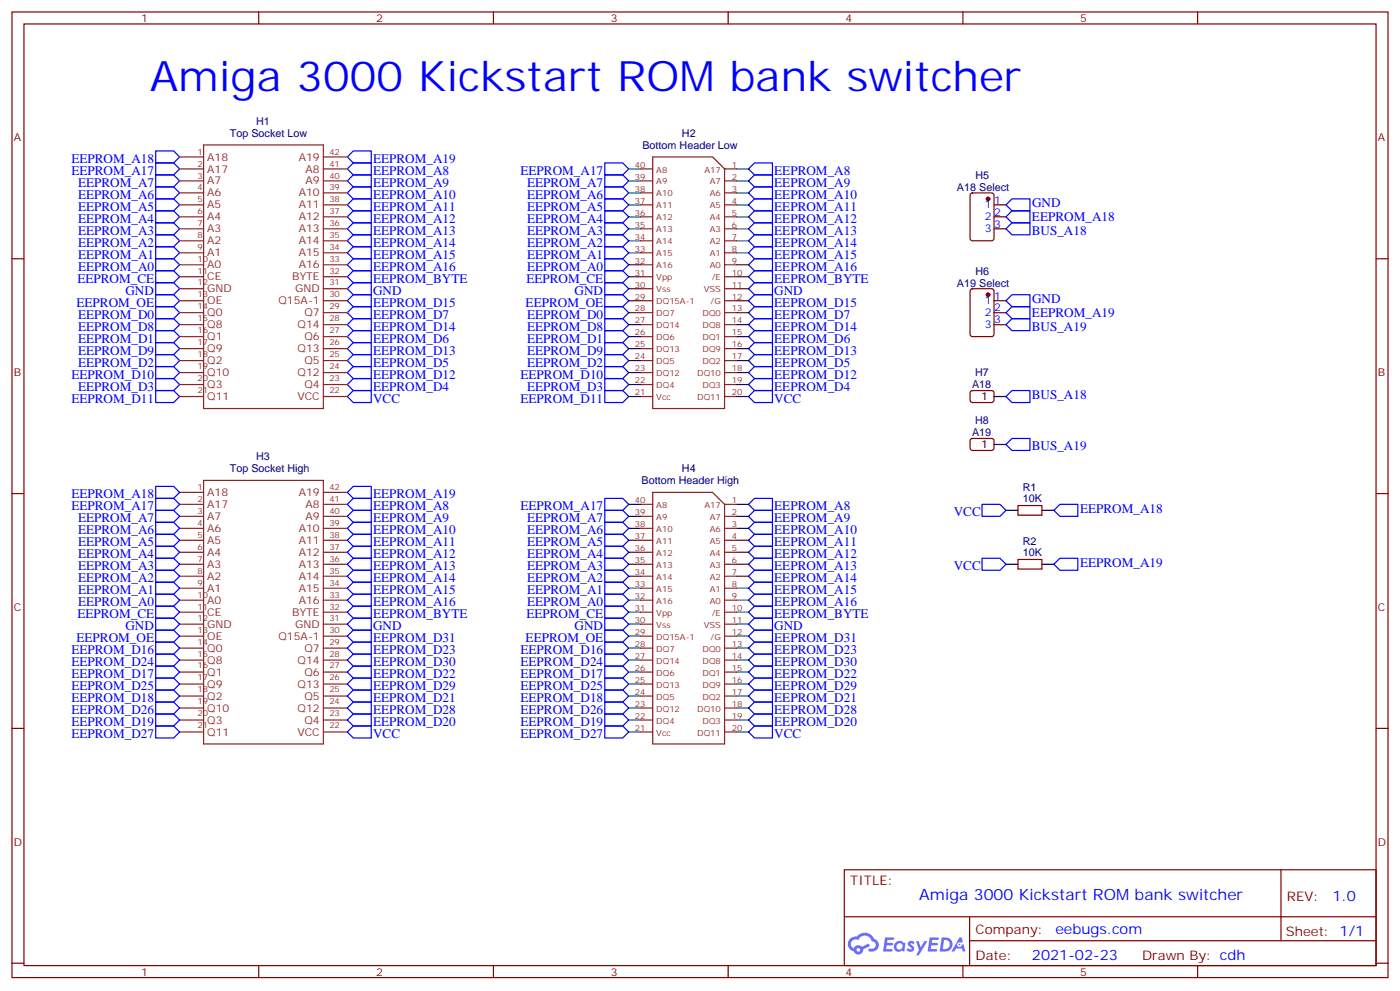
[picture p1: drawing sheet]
<svg xmlns="http://www.w3.org/2000/svg" width="412mm" height="292mm" viewBox="0 0 412 292" stroke-linecap="round" stroke-linejoin="round" font-family="sans-serif">
<g fill="none" stroke="#870000" stroke-width=".35">
<path d="M3.5 3.5h405.4v284.4h-405.4zM7.1 7.1h398.2v277.2h-398.2zM76.2 3.5v3.6M145.3 3.5v3.6M214.5 3.5v3.6M283.6 3.5v3.6M352.8 3.5v3.6M3.5 76.2h3.6M405.3 76.2h3.6M3.5 145.3h3.6M405.3 145.3h3.6M3.5 214.5h3.6"/>
<path d="M405.3 214.5h3.6M248.7 256.1h156.6v28.2h-156.6zM377.3 256.1v20.9M248.7 270h156.5M285.6 277h119.6M285.6 270v14.1M3.5 283.6h3.6M76.2 284.3v3.6M145.3 284.3v3.6M214.5 284.3v3.6M283.6 284.3v3.6M352.8 284.3v3.6"/>
<path d="M405.3 283.6h3.6"/>
</g>
<g fill="#5487ff">
<path d="M267.7 277.3a1.22 1.22 0 0 1 1.7 .3l-.4 .5a.47 .47 0 0 0-.3-.4 .47 .47 0 0 0-.5 .2l.1 .3a1.14 1.14 0 0 1 .8 1.7 1.14 1.14 0 0 1-1.9 0l-.2-.2 .5-.5 .7 .4a.29 .29 0 0 0 .3-.3 .29 .29 0 0 0-.2-.3 1.04 1.04 0 0 1-.6-1.7z"/>
<path d="M260.7 276h2.4l.3 .2-.2 .5-1.8 .1-.1 .8h1.5l.3 .4-.3 .4h-1.6l-.2 1.1h1.7l.2 .3-.2 .3-2.6 .1z"/>
<path d="M273.8 276h2.4l.3 .2-.1 .5-1.8 .1-.2 .8h1.6l.3 .4-.4 .4h-1.6l-.1 1.1h1.7l.2 .3-.2 .3-2.6 .1z"/>
<path d="M282.6 276.1h.7l.3 1.2-.6 .3a.69 .69 0 0 0-1 .3 .69 .69 0 0 0 .4 1 .69 .69 0 0 0 .9-.7l.5-.2 .6 2.2h-.8l-.2-.9h-1.8l-.5 .9h-.8z"/>
<path d="M269.8 277.1h.8l.6 1.8 1.1-1.8h.9l-2.6 4.2h-.8l.9-1.5z"/>
<path d="M277.4 276.1l-.6 4.1h1.3a2.11 2.11 0 0 0 2.5-2.1 2.11 2.11 0 0 0-2.5-2zM278.1 276.8a1.39 1.39 0 0 1 1.7 1.4 1.39 1.39 0 0 1-1.8 1.3h-.3z"/>
<path d="M263.7 277.7a1.54 1.54 0 0 0-.1 2.1 1.54 1.54 0 0 0 2.2 .2l.6 .2 .3-2.3-.2-.2-.4-.1a1.49 1.49 0 0 0-2.4 .1zM264 278.7a.94 .94 0 0 1 1.8 0 .94 .94 0 0 1-1.8 0z"/>
<path d="M250.4 276.4a2.18 2.18 0 0 0 1.1 3.7 1.44 1.44 0 0 0 1.6 1 1.44 1.44 0 0 0 1.2-1.5l2-1-.5-.8-1.9 1a1.47 1.47 0 0 0-2.4 .4 1.39 1.39 0 0 1-.7-1.9 1.39 1.39 0 0 1 2-.5 2.12 2.12 0 0 1 2.2-1.3 2.12 2.12 0 0 1 1.9 1.7 1.14 1.14 0 0 1 1.1 1.4 1.14 1.14 0 0 1-1.7 .8 .43 .43 0 0 0-.5 .3 .43 .43 0 0 0 .4 .5 1.98 1.98 0 0 0 2.5-1.2 1.98 1.98 0 0 0-1.2-2.5 3.1 3.1 0 0 0-5.3-.7l-.9 .1zM252.3 279.7a.55 .55 0 0 1 1.1 0 .55 .55 0 0 1-1.1 0z"/>
<circle cx="282.6" cy="278.1" r=".26"/>
</g>
<g fill="none" stroke="#00f" stroke-width=".35">
<path d="M45.9 44.4h5.3l1.7 1.8-1.7 1.8h-5.3zM45.9 48h5.3l1.7 1.7-1.7 1.8h-5.3zM45.9 51.5h5.3l1.7 1.8-1.7 1.7h-5.3zM45.9 55h5.3l1.7 1.8-1.7 1.8h-5.3zM45.9 58.6h5.3l1.7 1.7-1.7 1.8h-5.3zM104.1 44.4h5.3v3.6h-5.3l-1.8-1.8zM104.1 48h5.3v3.5h-5.3l-1.8-1.8zM104.1 51.5h5.3v3.5h-5.3l-1.8-1.7zM104.1 55h5.3v3.6h-5.3l-1.8-1.8zM104.1 58.6h5.3v3.5h-5.3l-1.8-1.8zM178.2 48h5.2l1.8 1.7-1.8 1.8h-5.2zM178.2 51.5h5.2l1.8 1.8-1.8 1.7h-5.2z"/>
<path d="M178.2 55h5.2l1.8 1.8-1.8 1.8h-5.2zM178.2 58.6h5.2l1.8 1.7-1.8 1.8h-5.2zM222.2 48h5.3v3.5h-5.3l-1.7-1.8zM222.2 51.5h5.3v3.5h-5.3l-1.7-1.7zM222.2 55h5.3v3.6h-5.3l-1.7-1.8zM222.2 58.6h5.3v3.5h-5.3l-1.7-1.8zM45.9 62.1h5.3l1.7 1.8-1.7 1.7h-5.3zM45.9 65.6h5.3l1.7 1.8-1.7 1.7h-5.3zM45.9 69.1h5.3l1.7 1.8-1.7 1.8h-5.3zM45.9 72.7h5.3l1.7 1.7-1.7 1.8h-5.3zM45.9 76.2h5.3l1.7 1.8-1.7 1.7h-5.3zM45.9 79.7h5.3l1.7 1.8-1.7 1.8h-5.3z"/>
<path d="M104.1 62.1h5.3v3.5h-5.3l-1.8-1.7zM104.1 65.6h5.3v3.5h-5.3l-1.8-1.7zM104.1 69.1h5.3v3.6h-5.3l-1.8-1.8zM104.1 72.7h5.3v3.5h-5.3l-1.8-1.8zM104.1 76.2h5.3v3.5h-5.3l-1.8-1.7zM104.1 79.7h5.3v3.6h-5.3l-1.8-1.8zM178.2 62.1h5.2l1.8 1.8-1.8 1.7h-5.2zM178.2 65.6h5.2l1.8 1.8-1.8 1.7h-5.2zM178.2 69.1h5.2l1.8 1.8-1.8 1.8h-5.2zM178.2 72.7h5.2l1.8 1.7-1.8 1.8h-5.2zM178.2 76.2h5.2l1.8 1.8-1.8 1.7h-5.2zM178.2 79.7h5.2l1.8 1.8-1.8 1.8h-5.2z"/>
<path d="M222.2 62.1h5.3v3.5h-5.3l-1.7-1.7zM222.2 65.6h5.3v3.5h-5.3l-1.7-1.7zM222.2 69.1h5.3v3.6h-5.3l-1.7-1.8zM222.2 72.7h5.3v3.5h-5.3l-1.7-1.8zM222.2 76.2h5.3v3.5h-5.3l-1.7-1.7zM222.2 79.7h5.3v3.6h-5.3l-1.7-1.8zM296.3 60.3l1.8-1.7h5.3v3.5h-5.3zM298.1 65.6h5.3v3.5h-5.3l-1.8-1.7zM298.1 62.1h5.3v3.5h-5.3l-1.8-1.7zM45.9 83.3h5.3l1.7 1.7-1.7 1.8h-5.3zM45.9 86.8h5.3l1.7 1.7-1.7 1.8h-5.3zM45.9 90.3h5.3l1.7 1.8-1.7 1.7h-5.3z"/>
<path d="M45.9 93.8h5.3l1.7 1.8-1.7 1.8h-5.3zM45.9 97.4h5.3l1.7 1.7-1.7 1.8h-5.3zM104.1 83.3h5.3v3.5h-5.3l-1.8-1.8zM104.1 97.4h5.3v3.5h-5.3l-1.8-1.8zM104.1 93.8h5.3v3.6h-5.3l-1.8-1.8zM104.1 90.3h5.3v3.5h-5.3l-1.8-1.7zM104.1 86.8h5.3v3.5h-5.3l-1.8-1.8zM178.2 83.3h5.2l1.8 1.7-1.8 1.8h-5.2zM178.2 86.8h5.2l1.8 1.7-1.8 1.8h-5.2zM178.2 90.3h5.2l1.8 1.8-1.8 1.7h-5.2zM178.2 93.8h5.2l1.8 1.8-1.8 1.8h-5.2zM178.2 97.4h5.2l1.8 1.7-1.8 1.8h-5.2z"/>
<path d="M222.2 83.3h5.3v3.5h-5.3l-1.7-1.8zM222.2 86.8h5.3v3.5h-5.3l-1.7-1.8zM222.2 90.3h5.3v3.5h-5.3l-1.7-1.7zM222.2 93.8h5.3v3.6h-5.3l-1.7-1.8zM222.2 97.4h5.3v3.5h-5.3l-1.7-1.8zM296.3 92.1l1.8-1.8h5.3v3.5h-5.3zM296.3 88.5l1.8-1.7h5.3v3.5h-5.3zM298.1 93.8h5.3v3.6h-5.3l-1.8-1.8zM45.9 100.9h5.3l1.7 1.8-1.7 1.7h-5.3zM45.9 104.4h5.3l1.7 1.8-1.7 1.7h-5.3zM45.9 107.9h5.3l1.7 1.8-1.7 1.8h-5.3zM45.9 111.5h5.3l1.7 1.7-1.7 1.8h-5.3z"/>
<path d="M45.9 115h5.3l1.7 1.8-1.7 1.7h-5.3zM104.1 115h5.3v3.5h-5.3l-1.8-1.7zM104.1 111.5h5.3v3.5h-5.3l-1.8-1.8zM104.1 107.9h5.3v3.6h-5.3l-1.8-1.8zM104.1 104.4h5.3v3.5h-5.3l-1.8-1.7zM104.1 100.9h5.3v3.5h-5.3l-1.8-1.7zM178.2 100.9h5.2l1.8 1.8-1.8 1.7h-5.2zM178.2 104.4h5.2l1.8 1.8-1.8 1.7h-5.2zM178.2 107.9h5.2l1.8 1.8-1.8 1.8h-5.2zM178.2 111.5h5.2l1.8 1.7-1.8 1.8h-5.2zM178.2 115h5.2l1.8 1.8-1.8 1.7h-5.2zM222.2 100.9h5.3v3.5h-5.3l-1.7-1.7z"/>
<path d="M222.2 104.4h5.3v3.5h-5.3l-1.7-1.7zM222.2 107.9h5.3v3.6h-5.3l-1.7-1.8zM222.2 111.5h5.3v3.5h-5.3l-1.7-1.8zM222.2 115h5.3v3.5h-5.3l-1.7-1.7zM298.1 115h5.3v3.5h-5.3l-1.8-1.7zM298.1 129.1h5.3v3.5h-5.3l-1.8-1.7zM45.9 157.3h5.3l1.7 1.8-1.7 1.8h-5.3zM45.9 153.8h5.3l1.7 1.8-1.7 1.7h-5.3zM45.9 150.3h5.3l1.7 1.7-1.7 1.8h-5.3zM45.9 146.8h5.3l1.7 1.7-1.7 1.8h-5.3zM45.9 143.2h5.3l1.7 1.8-1.7 1.8h-5.3zM104.1 157.3h5.3v3.6h-5.3l-1.8-1.8z"/>
<path d="M104.1 153.8h5.3v3.5h-5.3l-1.8-1.7zM104.1 150.3h5.3v3.5h-5.3l-1.8-1.8zM104.1 146.8h5.3v3.5h-5.3l-1.8-1.8zM104.1 143.2h5.3v3.6h-5.3l-1.8-1.8zM178.2 157.3h5.2l1.8 1.8-1.8 1.8h-5.2zM178.2 153.8h5.2l1.8 1.8-1.8 1.7h-5.2zM178.2 150.3h5.2l1.8 1.7-1.8 1.8h-5.2zM178.2 146.8h5.2l1.8 1.7-1.8 1.8h-5.2zM222.2 157.3h5.3v3.6h-5.3l-1.7-1.8zM222.2 153.8h5.3v3.5h-5.3l-1.7-1.7zM222.2 150.3h5.3v3.5h-5.3l-1.7-1.8zM222.2 146.8h5.3v3.5h-5.3l-1.7-1.8z"/>
<path d="M289.3 148.5h5.3l1.7 1.8-1.7 1.7h-5.3zM310.4 150.3l1.8-1.8h5.3v3.5h-5.3zM45.9 178.5h5.3l1.7 1.8-1.7 1.7h-5.3zM45.9 175h5.3l1.7 1.7-1.7 1.8h-5.3zM45.9 171.4h5.3l1.7 1.8-1.7 1.8h-5.3zM45.9 167.9h5.3l1.7 1.8-1.7 1.7h-5.3zM45.9 164.4h5.3l1.7 1.8-1.7 1.7h-5.3zM45.9 160.9h5.3l1.7 1.7-1.7 1.8h-5.3zM104.1 178.5h5.3v3.5h-5.3l-1.8-1.7zM104.1 175h5.3v3.5h-5.3l-1.8-1.8zM104.1 171.4h5.3v3.6h-5.3l-1.8-1.8zM104.1 167.9h5.3v3.5h-5.3l-1.8-1.7z"/>
<path d="M104.1 164.4h5.3v3.5h-5.3l-1.8-1.7zM104.1 160.9h5.3v3.5h-5.3l-1.8-1.8zM178.2 178.5h5.2l1.8 1.8-1.8 1.7h-5.2zM178.2 175h5.2l1.8 1.7-1.8 1.8h-5.2zM178.2 171.4h5.2l1.8 1.8-1.8 1.8h-5.2zM178.2 167.9h5.2l1.8 1.8-1.8 1.7h-5.2zM178.2 164.4h5.2l1.8 1.8-1.8 1.7h-5.2zM178.2 160.9h5.2l1.8 1.7-1.8 1.8h-5.2zM222.2 178.5h5.3v3.5h-5.3l-1.7-1.7zM222.2 175h5.3v3.5h-5.3l-1.7-1.8zM222.2 171.4h5.3v3.6h-5.3l-1.7-1.8zM222.2 167.9h5.3v3.5h-5.3l-1.7-1.7z"/>
<path d="M222.2 164.4h5.3v3.5h-5.3l-1.7-1.7zM222.2 160.9h5.3v3.5h-5.3l-1.7-1.8zM289.3 164.4h5.3l1.7 1.8-1.7 1.7h-5.3zM310.4 166.2l1.8-1.8h5.3v3.5h-5.3zM45.9 199.7h5.3l1.7 1.7-1.7 1.8h-5.3zM45.9 196.1h5.3l1.7 1.8-1.7 1.8h-5.3zM45.9 192.6h5.3l1.7 1.8-1.7 1.7h-5.3zM45.9 189.1h5.3l1.7 1.8-1.7 1.7h-5.3zM45.9 185.6h5.3l1.7 1.7-1.7 1.8h-5.3zM45.9 182h5.3l1.7 1.8-1.7 1.8h-5.3zM104.1 185.6h5.3v3.5h-5.3l-1.8-1.8zM104.1 189.1h5.3v3.5h-5.3l-1.8-1.7z"/>
<path d="M104.1 192.6h5.3v3.5h-5.3l-1.8-1.7zM104.1 196.1h5.3v3.6h-5.3l-1.8-1.8zM104.1 199.7h5.3v3.5h-5.3l-1.8-1.8zM104.1 182h5.3v3.6h-5.3l-1.8-1.8zM178.2 199.7h5.2l1.8 1.7-1.8 1.8h-5.2zM178.2 196.1h5.2l1.8 1.8-1.8 1.8h-5.2zM178.2 192.6h5.2l1.8 1.8-1.8 1.7h-5.2zM178.2 189.1h5.2l1.8 1.8-1.8 1.7h-5.2zM178.2 185.6h5.2l1.8 1.7-1.8 1.8h-5.2zM178.2 182h5.2l1.8 1.8-1.8 1.8h-5.2zM222.2 199.7h5.3v3.5h-5.3l-1.7-1.8zM222.2 196.1h5.3v3.6h-5.3l-1.7-1.8z"/>
<path d="M222.2 192.6h5.3v3.5h-5.3l-1.7-1.7zM222.2 189.1h5.3v3.5h-5.3l-1.7-1.7zM222.2 185.6h5.3v3.5h-5.3l-1.7-1.8zM222.2 182h5.3v3.6h-5.3l-1.7-1.8zM45.9 213.8h5.3l1.7 1.7-1.7 1.8h-5.3zM45.9 210.3h5.3l1.7 1.7-1.7 1.8h-5.3zM45.9 206.7h5.3l1.7 1.8-1.7 1.8h-5.3zM45.9 203.2h5.3l1.7 1.8-1.7 1.7h-5.3zM102.3 215.5l1.8-1.7h5.3v3.5h-5.3zM104.1 203.2h5.3v3.5h-5.3l-1.8-1.7zM104.1 206.7h5.3v3.6h-5.3l-1.8-1.8zM104.1 210.3h5.3v3.5h-5.3l-1.8-1.8z"/>
<path d="M178.2 213.8h5.2l1.8 1.7-1.8 1.8h-5.2zM178.2 210.3h5.2l1.8 1.7-1.8 1.8h-5.2zM178.2 206.7h5.2l1.8 1.8-1.8 1.8h-5.2zM178.2 203.2h5.2l1.8 1.8-1.8 1.7h-5.2zM220.5 215.5l1.7-1.7h5.3v3.5h-5.3zM222.2 210.3h5.3v3.5h-5.3l-1.7-1.8zM222.2 206.7h5.3v3.6h-5.3l-1.7-1.8zM222.2 203.2h5.3v3.5h-5.3l-1.7-1.7z"/>
</g>
<g fill="none" stroke="#8c2424" stroke-width=".35">
<path d="M52.9 46.2h7.1M52.9 49.7h7.1M52.9 53.3h7.1M52.9 56.8h7.1M60 42.7h35.2v77.6h-35.2zM95.2 46.2h7.1M95.2 49.7h7.1M95.2 53.3h7.1M95.2 56.8h7.1M52.9 60.3h7.1M52.9 63.9h7.1M52.9 67.4h7.1"/>
<path d="M52.9 70.9h7.1M52.9 74.4h7.1M52.9 78h7.1M95.2 60.3h7.1M95.2 63.9h7.1M95.2 67.4h7.1M95.2 70.9h7.1M95.2 74.4h7.1M95.2 78h7.1M52.9 81.5h7.1M52.9 85h7.1M52.9 88.5h7.1"/>
<path d="M52.9 92.1h7.1M52.9 95.6h7.1M52.9 99.1h7.1M95.2 81.5h7.1M95.2 85h7.1M95.2 88.5h7.1M95.2 92.1h7.1M95.2 95.6h7.1M95.2 99.1h7.1M52.9 102.7h7.1M52.9 106.2h7.1M52.9 109.7h7.1"/>
<path d="M52.9 113.2h7.1M52.9 116.8h7.1M95.2 102.7h7.1M95.2 106.2h7.1M95.2 109.7h7.1M95.2 113.2h7.1M95.2 116.8h7.1M52.9 145h7.1M52.9 148.5h7.1M52.9 152h7.1M52.9 155.6h7.1M52.9 159.1h7.1"/>
<path d="M60 141.5h35.2v77.6h-35.2zM95.2 145h7.1M95.2 148.5h7.1M95.2 152h7.1M95.2 155.6h7.1M95.2 159.1h7.1M188.7 148.5h3.6M188.7 152h3.6M188.7 155.6h3.6M188.7 159.1h3.6M192.3 145h17.6l3.5 3.5v70.6h-21.1zM213.4 148.5h3.6"/>
<path d="M213.4 152h3.6M213.4 155.6h3.6M213.4 159.1h3.6M52.9 162.6h7.1M52.9 166.2h7.1M52.9 169.7h7.1M52.9 173.2h7.1M52.9 176.7h7.1M95.2 162.6h7.1M95.2 166.2h7.1M95.2 169.7h7.1M95.2 173.2h7.1"/>
<path d="M95.2 176.7h7.1M188.7 162.6h3.6M188.7 166.2h3.6M188.7 169.7h3.6M188.7 173.2h3.6M188.7 176.7h3.6M213.4 162.6h3.6M213.4 166.2h3.6M213.4 169.7h3.6M213.4 173.2h3.6M213.4 176.7h3.6M52.9 180.3h7.1"/>
<path d="M52.9 183.8h7.1M52.9 187.3h7.1M52.9 190.9h7.1M52.9 194.4h7.1M52.9 197.9h7.1M95.2 180.3h7.1M95.2 183.8h7.1M95.2 187.3h7.1M95.2 190.9h7.1M95.2 194.4h7.1M95.2 197.9h7.1M188.7 180.3h3.6"/>
<path d="M188.7 183.8h3.6M188.7 187.3h3.6M188.7 190.9h3.6M188.7 194.4h3.6M188.7 197.9h3.6M213.4 180.3h3.6M213.4 183.8h3.6M213.4 187.3h3.6M213.4 190.9h3.6M213.4 194.4h3.6M213.4 197.9h3.6M52.9 201.4h7.1"/>
<path d="M52.9 205h7.1M52.9 208.5h7.1M52.9 212h7.1M52.9 215.5h7.1M95.2 201.4h7.1M95.2 205h7.1M95.2 208.5h7.1M95.2 212h7.1M95.2 215.5h7.1M188.7 201.4h3.6M188.7 205h3.6M188.7 208.5h3.6"/>
<path d="M188.7 212h3.6M188.7 215.5h3.6M213.4 201.4h3.6M213.4 205h3.6M213.4 208.5h3.6M213.4 212h3.6M213.4 215.5h3.6"/>
</g>
<path d="M286 57l.5-.2h5.6l.7 .4v13l-.5 .7h-5.8l-.7-.5v-12.9zM292.8 60.3h3.5M292.8 63.9h3.5M292.8 67.4h3.5M286 85.2l.5-.2h5.6l.7 .5v12.9l-.5 .7h-5.8l-.7-.4v-13zM292.8 88.5h3.5M292.8 92.1h3.5M292.8 95.6h3.5M299.9 148.9h7v2.8h-7zM299.9 164.7h7v2.9h-7z" fill="none" stroke="#870000" stroke-width=".35"/>
<g fill="#870000" stroke="#870000" stroke-width=".35">
<circle cx="291" cy="58.6" r=".53"/>
<circle cx="291" cy="86.8" r=".53"/>
</g>
<path d="M296.3 150.3h3.6M306.9 150.3h3.5M296.3 166.2h3.6M306.9 166.2h3.5" fill="none" stroke="#000" stroke-width=".35"/>
<circle cx="213.4" cy="148.5" r=".18" fill="#8c2424"/>
<g fill="none" stroke="#8c2424" stroke-width=".35">
<path d="M188.7 49.7h3.6M188.7 53.3h3.6M188.7 56.8h3.6M192.3 46.2h17.6l3.5 3.5v70.6h-21.1zM213.4 49.7h3.6M213.4 53.3h3.6M213.4 56.8h3.6M188.7 60.3h3.6M188.7 63.9h3.6M188.7 67.4h3.6M188.7 70.9h3.6M188.7 74.4h3.6"/>
<path d="M188.7 78h3.6M213.4 60.3h3.6M213.4 63.9h3.6M213.4 67.4h3.6M213.4 70.9h3.6M213.4 74.4h3.6M213.4 78h3.6M188.7 81.5h3.6M188.7 85h3.6M188.7 88.5h3.6M188.7 92.1h3.6M188.7 95.6h3.6"/>
<path d="M188.7 99.1h3.6M213.4 81.5h3.6M213.4 85h3.6M213.4 88.5h3.6M213.4 92.1h3.6M213.4 95.6h3.6M213.4 99.1h3.6M188.7 102.7h3.6M188.7 106.2h3.6M188.7 109.7h3.6M188.7 113.2h3.6M188.7 116.8h3.6"/>
<path d="M213.4 102.7h3.6M213.4 106.2h3.6M213.4 109.7h3.6M213.4 113.2h3.6M213.4 116.8h3.6"/>
</g>
<circle cx="213.4" cy="49.7" r=".18" fill="#8c2424"/>
<g fill="none" stroke="#008700" stroke-width=".35">
<path d="M185.2 56.8h3.5M185.2 53.3h3.5M185.2 49.7h3.5M217 56.8h3.5M217 53.3h3.5M217 49.7h3.5M185.2 78h3.5M185.2 74.4h3.5M185.2 70.9h3.5M185.2 67.4h3.5M185.2 63.9h3.5M185.2 60.3h3.5"/>
<path d="M217 78h3.5M217 74.4h3.5M217 70.9h3.5M217 67.4h3.5M217 63.9h3.5M217 60.3h3.5M185.2 99.1h3.5M185.2 95.6h3.5M185.2 92.1h3.5M185.2 88.5h3.5M185.2 85h3.5M185.2 81.5h3.5"/>
<path d="M217 99.1h3.5M217 95.6h3.5M217 92.1h3.5M217 88.5h3.5M217 85h3.5M217 81.5h3.5M185.2 116.8h3.5M185.2 113.2h3.5M185.2 109.7h3.5M185.2 106.2h3.5M185.2 102.7h3.5M217 116.8h3.5"/>
<path d="M217 113.2h3.5M217 109.7h3.5M217 106.2h3.5M217 102.7h3.5M185.2 159.1h3.5M185.2 155.6h3.5M185.2 152h3.5M185.2 148.5h3.5M217 159.1h3.5M217 155.6h3.5M217 152h3.5M217 148.5h3.5"/>
<path d="M185.2 176.7h3.5M185.2 173.2h3.5M185.2 169.7h3.5M185.2 166.2h3.5M185.2 162.6h3.5M217 176.7h3.5M217 173.2h3.5M217 169.7h3.5M217 166.2h3.5M217 162.6h3.5M185.2 197.9h3.5M185.2 194.4h3.5"/>
<path d="M185.2 190.9h3.5M185.2 187.3h3.5M185.2 183.8h3.5M185.2 180.3h3.5M217 197.9h3.5M217 194.4h3.5M217 190.9h3.5M217 187.3h3.5M217 183.8h3.5M217 180.3h3.5M185.2 215.5h3.5M185.2 212h3.5"/>
<path d="M185.2 208.5h3.5M185.2 205h3.5M185.2 201.4h3.5M217 215.5h3.5M217 212h3.5M217 208.5h3.5M217 205h3.5M217 201.4h3.5"/>
</g>
<path d="M286 115.2l.5-.2 5.9 .1 .4 .6-.1 2.4-.6 .4h-5.9l-.4-.7v-2.1zM286 129.3l.5-.2 5.9 .1 .4 .6-.1 2.4-.6 .4h-5.9l-.4-.7v-2.1z" fill="none" stroke="#870000" stroke-width=".35"/>
<path d="M292.8 116.8h3.5M292.8 130.9h3.5" fill="none" stroke="#000" stroke-width=".35"/>
<text font-size="12.3" fill="#00f" x="44.1" y="26.8">Amiga 3000 Kickstart ROM bank switcher</text>
<text font-size="4.6" fill="#00f" x="270.8" y="265.1">Amiga 3000 Kickstart ROM bank switcher</text>
<g font-size="4.2" fill="#00f">
<text x="392.5" y="265.4">1.0</text>
<text x="310.9" y="274.9">eebugs.com</text>
<text x="304" y="282.7">2021-02-23</text>
</g>
<g font-size="3.9" fill="#00f">
<text x="21" y="48">EEPROM_A18</text>
<text x="109.9" y="48">EEPROM_A19</text>
<text x="21" y="51.5">EEPROM_A17</text>
<text x="109.9" y="51.5">EEPROM_A8</text>
<text x="153.3" y="51.5">EEPROM_A17</text>
<text x="228.1" y="51.5">EEPROM_A8</text>
<text x="23" y="55">EEPROM_A7</text>
<text x="23" y="58.6">EEPROM_A6</text>
<text x="109.9" y="55">EEPROM_A9</text>
<text x="109.9" y="58.6">EEPROM_A10</text>
<text x="155.3" y="55">EEPROM_A7</text>
<text x="155.3" y="58.6">EEPROM_A6</text>
<text x="228.1" y="55">EEPROM_A9</text>
<text x="228.1" y="58.6">EEPROM_A10</text>
<text x="23" y="62.1">EEPROM_A5</text>
<text x="23" y="65.6">EEPROM_A4</text>
<text x="109.9" y="62.1">EEPROM_A11</text>
<text x="109.9" y="65.6">EEPROM_A12</text>
<text x="155.3" y="62.1">EEPROM_A5</text>
<text x="155.3" y="65.6">EEPROM_A4</text>
<text x="228.1" y="62.1">EEPROM_A11</text>
<text x="228.1" y="65.6">EEPROM_A12</text>
<text x="304" y="65.1">EEPROM_A18</text>
<text x="304" y="61">GND</text>
<text x="23" y="69.1">EEPROM_A3</text>
<text x="109.9" y="69.1">EEPROM_A13</text>
<text x="155.3" y="69.1">EEPROM_A3</text>
<text x="228.1" y="69.1">EEPROM_A13</text>
<text x="303.9" y="69.1">BUS_A18</text>
<text x="23" y="72.7">EEPROM_A2</text>
<text x="23" y="76.2">EEPROM_A1</text>
<text x="109.9" y="72.7">EEPROM_A14</text>
<text x="109.9" y="76.2">EEPROM_A15</text>
<text x="155.3" y="72.7">EEPROM_A2</text>
<text x="155.3" y="76.2">EEPROM_A1</text>
<text x="228.1" y="72.7">EEPROM_A14</text>
<text x="228.1" y="76.2">EEPROM_A15</text>
<text x="22.8" y="83.3">EEPROM_CE</text>
<text x="23" y="79.7">EEPROM_A0</text>
<text x="109.9" y="79.7">EEPROM_A16</text>
<text x="109.9" y="83.3">EEPROM_BYTE</text>
<text x="155.1" y="83.3">EEPROM_CE</text>
<text x="155.3" y="79.7">EEPROM_A0</text>
<text x="228.1" y="79.7">EEPROM_A16</text>
<text x="228.1" y="83.3">EEPROM_BYTE</text>
<text x="36.9" y="86.8">GND</text>
<text x="109.9" y="86.8">GND</text>
<text x="169.2" y="86.8">GND</text>
<text x="228.1" y="86.8">GND</text>
<text x="304" y="89.3">GND</text>
<text x="22.6" y="90.3">EEPROM_OE</text>
<text x="23" y="93.8">EEPROM_D0</text>
<text x="109.9" y="93.8">EEPROM_D7</text>
<text x="109.9" y="90.3">EEPROM_D15</text>
<text x="154.8" y="90.3">EEPROM_OE</text>
<text x="155.3" y="93.8">EEPROM_D0</text>
<text x="228.1" y="90.3">EEPROM_D15</text>
<text x="228.1" y="93.8">EEPROM_D7</text>
<text x="304" y="93.3">EEPROM_A19</text>
<text x="23" y="97.4">EEPROM_D8</text>
<text x="23" y="100.9">EEPROM_D1</text>
<text x="109.9" y="100.9">EEPROM_D6</text>
<text x="109.9" y="97.4">EEPROM_D14</text>
<text x="155.3" y="97.4">EEPROM_D8</text>
<text x="155.3" y="100.9">EEPROM_D1</text>
<text x="228.1" y="97.4">EEPROM_D14</text>
<text x="228.1" y="100.9">EEPROM_D6</text>
<text x="303.9" y="97.4">BUS_A19</text>
<text x="23" y="104.4">EEPROM_D9</text>
<text x="23" y="107.9">EEPROM_D2</text>
<text x="109.9" y="107.9">EEPROM_D5</text>
<text x="109.9" y="104.4">EEPROM_D13</text>
<text x="155.3" y="104.4">EEPROM_D9</text>
<text x="155.3" y="107.9">EEPROM_D2</text>
<text x="228.1" y="104.4">EEPROM_D13</text>
<text x="228.1" y="107.9">EEPROM_D5</text>
<text x="21" y="111.5">EEPROM_D10</text>
<text x="109.9" y="111.5">EEPROM_D12</text>
<text x="153.3" y="111.5">EEPROM_D10</text>
<text x="228.1" y="111.5">EEPROM_D12</text>
<text x="21" y="118.5">EEPROM_D11</text>
<text x="23" y="115">EEPROM_D3</text>
<text x="109.9" y="118.5">VCC</text>
<text x="109.9" y="115">EEPROM_D4</text>
<text x="153.3" y="118.5">EEPROM_D11</text>
<text x="155.3" y="115">EEPROM_D3</text>
<text x="228.1" y="115">EEPROM_D4</text>
<text x="228.1" y="118.5">VCC</text>
<text x="303.9" y="117.5">BUS_A18</text>
<text x="303.9" y="132.6">BUS_A19</text>
<text x="21" y="146.8">EEPROM_A18</text>
<text x="109.9" y="146.8">EEPROM_A19</text>
<text x="21" y="150.3">EEPROM_A17</text>
<text x="23" y="153.8">EEPROM_A7</text>
<text x="109.9" y="153.8">EEPROM_A9</text>
<text x="109.9" y="150.3">EEPROM_A8</text>
<text x="153.3" y="150.3">EEPROM_A17</text>
<text x="155.3" y="153.8">EEPROM_A7</text>
<text x="228.1" y="153.8">EEPROM_A9</text>
<text x="228.1" y="150.3">EEPROM_A8</text>
<text x="280.9" y="152">VCC</text>
<text x="318.1" y="151">EEPROM_A18</text>
<text x="23" y="160.9">EEPROM_A5</text>
<text x="23" y="157.3">EEPROM_A6</text>
<text x="109.9" y="160.9">EEPROM_A11</text>
<text x="109.9" y="157.3">EEPROM_A10</text>
<text x="155.3" y="160.9">EEPROM_A5</text>
<text x="155.3" y="157.3">EEPROM_A6</text>
<text x="228.1" y="160.9">EEPROM_A11</text>
<text x="228.1" y="157.3">EEPROM_A10</text>
<text x="23" y="167.9">EEPROM_A3</text>
<text x="23" y="164.4">EEPROM_A4</text>
<text x="109.9" y="167.9">EEPROM_A13</text>
<text x="109.9" y="164.4">EEPROM_A12</text>
<text x="155.3" y="167.9">EEPROM_A3</text>
<text x="155.3" y="164.4">EEPROM_A4</text>
<text x="228.1" y="167.9">EEPROM_A13</text>
<text x="228.1" y="164.4">EEPROM_A12</text>
<text x="280.9" y="167.9">VCC</text>
<text x="318.1" y="166.9">EEPROM_A19</text>
<text x="23" y="171.4">EEPROM_A2</text>
<text x="109.9" y="171.4">EEPROM_A14</text>
<text x="155.3" y="171.4">EEPROM_A2</text>
<text x="228.1" y="171.4">EEPROM_A14</text>
<text x="23" y="178.5">EEPROM_A0</text>
<text x="23" y="175">EEPROM_A1</text>
<text x="109.9" y="178.5">EEPROM_A16</text>
<text x="109.9" y="175">EEPROM_A15</text>
<text x="155.3" y="178.5">EEPROM_A0</text>
<text x="155.3" y="175">EEPROM_A1</text>
<text x="228.1" y="178.5">EEPROM_A16</text>
<text x="228.1" y="175">EEPROM_A15</text>
<text x="22.8" y="182">EEPROM_CE</text>
<text x="36.9" y="185.6">GND</text>
<text x="109.9" y="185.6">GND</text>
<text x="109.9" y="182">EEPROM_BYTE</text>
<text x="155.1" y="182">EEPROM_CE</text>
<text x="169.2" y="185.6">GND</text>
<text x="228.1" y="185.6">GND</text>
<text x="228.1" y="182">EEPROM_BYTE</text>
<text x="22.6" y="189.1">EEPROM_OE</text>
<text x="109.9" y="189.1">EEPROM_D31</text>
<text x="154.8" y="189.1">EEPROM_OE</text>
<text x="228.1" y="189.1">EEPROM_D31</text>
<text x="21" y="196.1">EEPROM_D24</text>
<text x="21" y="192.6">EEPROM_D16</text>
<text x="109.9" y="192.6">EEPROM_D23</text>
<text x="109.9" y="196.1">EEPROM_D30</text>
<text x="153.3" y="196.1">EEPROM_D24</text>
<text x="153.3" y="192.6">EEPROM_D16</text>
<text x="228.1" y="196.1">EEPROM_D30</text>
<text x="228.1" y="192.6">EEPROM_D23</text>
<text x="21" y="203.2">EEPROM_D25</text>
<text x="21" y="199.7">EEPROM_D17</text>
<text x="109.9" y="199.7">EEPROM_D22</text>
<text x="109.9" y="203.2">EEPROM_D29</text>
<text x="153.3" y="203.2">EEPROM_D25</text>
<text x="153.3" y="199.7">EEPROM_D17</text>
<text x="228.1" y="203.2">EEPROM_D29</text>
<text x="228.1" y="199.7">EEPROM_D22</text>
<text x="21" y="206.7">EEPROM_D18</text>
<text x="109.9" y="206.7">EEPROM_D21</text>
<text x="153.3" y="206.7">EEPROM_D18</text>
<text x="228.1" y="206.7">EEPROM_D21</text>
<text x="21" y="213.8">EEPROM_D19</text>
<text x="21" y="210.3">EEPROM_D26</text>
<text x="109.9" y="210.3">EEPROM_D28</text>
<text x="109.9" y="213.8">EEPROM_D20</text>
<text x="153.3" y="213.8">EEPROM_D19</text>
<text x="153.3" y="210.3">EEPROM_D26</text>
<text x="228.1" y="213.8">EEPROM_D20</text>
<text x="228.1" y="210.3">EEPROM_D28</text>
<text x="21" y="217.3">EEPROM_D27</text>
<text x="109.9" y="217.3">VCC</text>
<text x="153.3" y="217.3">EEPROM_D27</text>
<text x="228.1" y="217.3">VCC</text>
</g>
<g font-size="3.9" fill="#800">
<text x="250.5" y="260.7">TITLE:</text>
<text x="379.1" y="265.4">REV:</text>
<text x="287.4" y="274.9">Company:</text>
<text x="378.7" y="275.5">Sheet: 1/1</text>
<text x="287.4" y="282.6">Date:</text>
<text x="336.4" y="282.7">Drawn By: cdh</text>
</g>
<g font-size="3.2" fill="#800">
<text x="41.6" y="6.5">1</text>
<text x="110.8" y="6.5">2</text>
<text x="179.9" y="6.5">3</text>
<text x="249.1" y="6.5">4</text>
<text x="318.2" y="6.5">5</text>
<text x="4.1" y="41.6">A</text>
<text x="405.9" y="41.6">A</text>
<text x="4.1" y="110.8">B</text>
<text x="405.9" y="110.8">B</text>
<text x="4.1" y="179.9">C</text>
<text x="405.9" y="179.9">C</text>
<text x="4.1" y="249.1">D</text>
<text x="405.9" y="249.1">D</text>
<text x="41.6" y="287.3">1</text>
<text x="110.8" y="287.3">2</text>
<text x="179.9" y="287.3">3</text>
<text x="249.1" y="287.3">4</text>
<text x="318.2" y="287.3">5</text>
</g>
<g font-size="3.2" fill="#000080">
<text x="67.7" y="40.2">Top Socket Low</text>
<text x="75.5" y="36.8">H1</text>
<text x="200.9" y="40.3">H2</text>
<text x="189.2" y="43.8">Bottom Header Low</text>
<text x="287.3" y="52.6">H5</text>
<text x="281.9" y="56.2">A18 Select</text>
<text x="287.3" y="80.8">H6</text>
<text x="281.9" y="84.4">A19 Select</text>
<text x="287.3" y="110.9">H7</text>
<text x="286.3" y="114.4">A18</text>
<text x="287.3" y="125">H8</text>
<text x="286.3" y="128.5">A19</text>
<text x="75.5" y="135.6">H3</text>
<text x="67.7" y="139">Top Socket High</text>
<text x="189" y="142.5">Bottom Header High</text>
<text x="200.9" y="139.1">H4</text>
<text x="301.3" y="147.8">10K</text>
<text x="301.3" y="144.6">R1</text>
<text x="301.3" y="160.5">R2</text>
<text x="301.3" y="163.7">10K</text>
</g>
<g font-size="3.2" fill="#8d2323">
<text x="61" y="47.3">A18</text>
<text x="88" y="47.3">A19</text>
<text x="61" y="50.8">A17</text>
<text x="90" y="50.8">A8</text>
<text x="61" y="54.3">A7</text>
<text x="61" y="57.9">A6</text>
<text x="88" y="57.9">A10</text>
<text x="90" y="54.3">A9</text>
<text x="61" y="61.4">A5</text>
<text x="61" y="64.9">A4</text>
<text x="88" y="64.9">A12</text>
<text x="88" y="61.4">A11</text>
<text x="61" y="68.4">A3</text>
<text x="61" y="72">A2</text>
<text x="88" y="72">A14</text>
<text x="88" y="68.4">A13</text>
<text x="61" y="75.5">A1</text>
<text x="88" y="75.5">A15</text>
<text x="61" y="79">A0</text>
<text x="61" y="82.5">CE</text>
<text x="86.1" y="82.5">BYTE</text>
<text x="88" y="79">A16</text>
<text x="61" y="86.1">GND</text>
<text x="61" y="89.6">OE</text>
<text x="82" y="89.6">Q15A-1</text>
<text x="86.9" y="86.1">GND</text>
<text x="61" y="93.1">Q0</text>
<text x="89.7" y="93.1">Q7</text>
<text x="61" y="96.7">Q8</text>
<text x="61" y="100.2">Q1</text>
<text x="87.7" y="96.7">Q14</text>
<text x="89.7" y="100.2">Q6</text>
<text x="61" y="103.7">Q9</text>
<text x="61" y="107.2">Q2</text>
<text x="87.7" y="103.7">Q13</text>
<text x="89.7" y="107.2">Q5</text>
<text x="61" y="110.8">Q10</text>
<text x="87.7" y="110.8">Q12</text>
<text x="61" y="114.3">Q3</text>
<text x="61" y="117.8">Q11</text>
<text x="87.6" y="117.8">VCC</text>
<text x="89.7" y="114.3">Q4</text>
<text x="61" y="146">A18</text>
<text x="61" y="149.6">A17</text>
<text x="88" y="146">A19</text>
<text x="90" y="149.6">A8</text>
<text x="61" y="153.1">A7</text>
<text x="90" y="153.1">A9</text>
<text x="61" y="156.6">A6</text>
<text x="61" y="160.2">A5</text>
<text x="88" y="160.2">A11</text>
<text x="88" y="156.6">A10</text>
<text x="61" y="163.7">A4</text>
<text x="61" y="167.2">A3</text>
<text x="88" y="167.2">A13</text>
<text x="88" y="163.7">A12</text>
<text x="61" y="170.7">A2</text>
<text x="88" y="170.7">A14</text>
<text x="61" y="174.3">A1</text>
<text x="61" y="177.8">A0</text>
<text x="88" y="177.8">A16</text>
<text x="88" y="174.3">A15</text>
<text x="61" y="181.3">CE</text>
<text x="61" y="184.9">GND</text>
<text x="86.1" y="181.3">BYTE</text>
<text x="86.9" y="184.9">GND</text>
<text x="61" y="188.4">OE</text>
<text x="61" y="191.9">Q0</text>
<text x="82" y="188.4">Q15A-1</text>
<text x="89.7" y="191.9">Q7</text>
<text x="61" y="195.4">Q8</text>
<text x="87.7" y="195.4">Q14</text>
<text x="61" y="199">Q1</text>
<text x="61" y="202.5">Q9</text>
<text x="87.7" y="202.5">Q13</text>
<text x="89.7" y="199">Q6</text>
<text x="61" y="206">Q2</text>
<text x="61" y="209.6">Q10</text>
<text x="87.7" y="209.6">Q12</text>
<text x="89.7" y="206">Q5</text>
<text x="61" y="213.1">Q3</text>
<text x="89.7" y="213.1">Q4</text>
<text x="61" y="216.6">Q11</text>
<text x="87.6" y="216.6">VCC</text>
</g>
<g font-size="3.2" fill="#00f">
<text x="292.8" y="60">1</text>
<text x="290.1" y="61.4">1</text>
<text x="290.1" y="64.9">2</text>
<text x="292.8" y="63.5">2</text>
<text x="290.1" y="68.4">3</text>
<text x="292.8" y="67">3</text>
<text x="290.1" y="89.6">1</text>
<text x="292.8" y="88.2">1</text>
<text x="290.1" y="93.1">2</text>
<text x="292.8" y="91.7">2</text>
<text x="292.8" y="95.2">3</text>
<text x="290.1" y="96.7">3</text>
</g>
<g font-size="3.2">
<text x="289" y="117.8">1</text>
<text x="289" y="131.9">1</text>
</g>
<g font-size="2.5" fill="#8d2323">
<text x="58.2" y="45.5">1</text>
<text x="97" y="45.5">42</text>
<text x="58.2" y="52.6">3</text>
<text x="58.2" y="49">2</text>
<text x="97" y="49">41</text>
<text x="97" y="52.6">40</text>
<text x="187" y="52.9">39</text>
<text x="187" y="49.4">40</text>
<text x="193.3" y="50.8">A8</text>
<text x="207.5" y="50.8">A17</text>
<text x="215.5" y="49.4">1</text>
<text x="215.5" y="52.9">2</text>
<text x="58.2" y="56.1">4</text>
<text x="58.2" y="59.6">5</text>
<text x="97" y="56.1">39</text>
<text x="97" y="59.6">38</text>
<text x="187" y="60">37</text>
<text x="187" y="56.4">38</text>
<text x="193.3" y="57.9">A10</text>
<text x="193.3" y="54.3">A9</text>
<text x="209.1" y="54.3">A7</text>
<text x="209.1" y="57.9">A6</text>
<text x="215.5" y="56.4">3</text>
<text x="215.5" y="60">4</text>
<text x="58.2" y="63.1">6</text>
<text x="97" y="63.1">37</text>
<text x="187" y="63.5">36</text>
<text x="193.3" y="64.9">A12</text>
<text x="193.3" y="61.4">A11</text>
<text x="209.1" y="61.4">A5</text>
<text x="209.1" y="64.9">A4</text>
<text x="215.5" y="63.5">5</text>
<text x="58.2" y="66.7">7</text>
<text x="58.2" y="70.2">8</text>
<text x="97" y="66.7">36</text>
<text x="97" y="70.2">35</text>
<text x="187" y="70.6">34</text>
<text x="187" y="67">35</text>
<text x="193.3" y="72">A14</text>
<text x="193.3" y="68.4">A13</text>
<text x="209.1" y="68.4">A3</text>
<text x="209.1" y="72">A2</text>
<text x="215.5" y="67">6</text>
<text x="215.5" y="70.6">7</text>
<text x="58.2" y="73.7">9</text>
<text x="58.2" y="77.3">10</text>
<text x="97" y="73.7">34</text>
<text x="97" y="77.3">33</text>
<text x="187" y="77.6">32</text>
<text x="187" y="74.1">33</text>
<text x="193.3" y="75.5">A15</text>
<text x="209.1" y="75.5">A1</text>
<text x="215.5" y="74.1">8</text>
<text x="215.5" y="77.6">9</text>
<text x="58.2" y="80.8">11</text>
<text x="58.2" y="84">12</text>
<text x="97" y="80.8">32</text>
<text x="97" y="84">31</text>
<text x="187" y="81.1">31</text>
<text x="193.3" y="82.5">Vpp</text>
<text x="193.3" y="79">A16</text>
<text x="209.1" y="79">A0</text>
<text x="209.7" y="82.5">/E</text>
<text x="215.5" y="81.1">10</text>
<text x="58.2" y="87.5">13</text>
<text x="97" y="87.5">30</text>
<text x="187" y="88.2">29</text>
<text x="187" y="84.7">30</text>
<text x="193.3" y="89.6">DQ15A-1</text>
<text x="193.3" y="86.1">Vss</text>
<text x="207.3" y="86.1">VSS</text>
<text x="209.3" y="89.6">/G</text>
<text x="215.5" y="84.7">11</text>
<text x="215.5" y="88.2">12</text>
<text x="58.2" y="91">14</text>
<text x="58.2" y="94.5">15</text>
<text x="97" y="91">29</text>
<text x="97" y="94.5">28</text>
<text x="187" y="95.2">27</text>
<text x="187" y="91.7">28</text>
<text x="193.3" y="93.1">DQ7</text>
<text x="207" y="93.1">DQ0</text>
<text x="215.5" y="91.7">13</text>
<text x="215.5" y="95.2">14</text>
<text x="58.2" y="98.1">16</text>
<text x="58.2" y="101.6">17</text>
<text x="97" y="98.1">27</text>
<text x="97" y="101.6">26</text>
<text x="187" y="98.8">26</text>
<text x="193.3" y="100.2">DQ6</text>
<text x="193.3" y="96.7">DQ14</text>
<text x="207" y="96.7">DQ8</text>
<text x="207" y="100.2">DQ1</text>
<text x="215.5" y="98.8">15</text>
<text x="58.2" y="105.1">18</text>
<text x="97" y="105.1">25</text>
<text x="187" y="105.8">24</text>
<text x="187" y="102.3">25</text>
<text x="193.3" y="107.2">DQ5</text>
<text x="193.3" y="103.7">DQ13</text>
<text x="207" y="103.7">DQ9</text>
<text x="207" y="107.2">DQ2</text>
<text x="215.5" y="102.3">16</text>
<text x="215.5" y="105.8">17</text>
<text x="58.2" y="108.7">19</text>
<text x="58.2" y="112.2">20</text>
<text x="97" y="108.7">24</text>
<text x="97" y="112.2">23</text>
<text x="187" y="112.9">22</text>
<text x="187" y="109.4">23</text>
<text x="193.3" y="110.8">DQ12</text>
<text x="205.4" y="110.8">DQ10</text>
<text x="215.5" y="109.4">18</text>
<text x="215.5" y="112.9">19</text>
<text x="58.2" y="115.7">21</text>
<text x="97" y="115.7">22</text>
<text x="187" y="116.4">21</text>
<text x="193.3" y="117.8">Vcc</text>
<text x="193.3" y="114.3">DQ4</text>
<text x="205.4" y="117.8">DQ11</text>
<text x="207" y="114.3">DQ3</text>
<text x="215.5" y="116.4">20</text>
<text x="58.2" y="144.3">1</text>
<text x="58.2" y="147.8">2</text>
<text x="97" y="144.3">42</text>
<text x="97" y="147.8">41</text>
<text x="187" y="148.2">40</text>
<text x="193.3" y="149.6">A8</text>
<text x="207.5" y="149.6">A17</text>
<text x="215.5" y="148.2">1</text>
<text x="58.2" y="151.3">3</text>
<text x="58.2" y="154.9">4</text>
<text x="97" y="151.3">40</text>
<text x="97" y="154.9">39</text>
<text x="187" y="155.2">38</text>
<text x="187" y="151.7">39</text>
<text x="193.3" y="153.1">A9</text>
<text x="209.1" y="153.1">A7</text>
<text x="215.5" y="151.7">2</text>
<text x="215.5" y="155.2">3</text>
<text x="58.2" y="158.4">5</text>
<text x="58.2" y="161.9">6</text>
<text x="97" y="158.4">38</text>
<text x="97" y="161.9">37</text>
<text x="187" y="158.7">37</text>
<text x="193.3" y="160.2">A11</text>
<text x="193.3" y="156.6">A10</text>
<text x="209.1" y="156.6">A6</text>
<text x="209.1" y="160.2">A5</text>
<text x="215.5" y="158.7">4</text>
<text x="58.2" y="165.5">7</text>
<text x="97" y="165.5">36</text>
<text x="187" y="165.8">35</text>
<text x="187" y="162.3">36</text>
<text x="193.3" y="167.2">A13</text>
<text x="193.3" y="163.7">A12</text>
<text x="209.1" y="163.7">A4</text>
<text x="209.1" y="167.2">A3</text>
<text x="215.5" y="162.3">5</text>
<text x="215.5" y="165.8">6</text>
<text x="58.2" y="169">8</text>
<text x="58.2" y="172.5">9</text>
<text x="97" y="169">35</text>
<text x="97" y="172.5">34</text>
<text x="187" y="172.9">33</text>
<text x="187" y="169.3">34</text>
<text x="193.3" y="170.7">A14</text>
<text x="209.1" y="170.7">A2</text>
<text x="215.5" y="169.3">7</text>
<text x="215.5" y="172.9">8</text>
<text x="58.2" y="176">10</text>
<text x="58.2" y="179.6">11</text>
<text x="97" y="176">33</text>
<text x="97" y="179.6">32</text>
<text x="187" y="179.9">31</text>
<text x="187" y="176.4">32</text>
<text x="193.3" y="177.8">A16</text>
<text x="193.3" y="174.3">A15</text>
<text x="209.1" y="174.3">A1</text>
<text x="209.1" y="177.8">A0</text>
<text x="215.5" y="176.4">9</text>
<text x="215.5" y="179.9">10</text>
<text x="58.2" y="182.7">12</text>
<text x="97" y="182.7">31</text>
<text x="187" y="183.4">30</text>
<text x="193.3" y="184.9">Vss</text>
<text x="193.3" y="181.3">Vpp</text>
<text x="207.3" y="184.9">VSS</text>
<text x="209.7" y="181.3">/E</text>
<text x="215.5" y="183.4">11</text>
<text x="58.2" y="186.3">13</text>
<text x="58.2" y="189.8">14</text>
<text x="97" y="186.3">30</text>
<text x="97" y="189.8">29</text>
<text x="187" y="190.5">28</text>
<text x="187" y="187">29</text>
<text x="193.3" y="191.9">DQ7</text>
<text x="193.3" y="188.4">DQ15A-1</text>
<text x="207" y="191.9">DQ0</text>
<text x="209.3" y="188.4">/G</text>
<text x="215.5" y="187">12</text>
<text x="215.5" y="190.5">13</text>
<text x="58.2" y="193.3">15</text>
<text x="58.2" y="196.8">16</text>
<text x="97" y="193.3">28</text>
<text x="97" y="196.8">27</text>
<text x="187" y="197.6">26</text>
<text x="187" y="194">27</text>
<text x="193.3" y="195.4">DQ14</text>
<text x="207" y="195.4">DQ8</text>
<text x="215.5" y="194">14</text>
<text x="215.5" y="197.6">15</text>
<text x="58.2" y="200.4">17</text>
<text x="58.2" y="203.9">18</text>
<text x="97" y="200.4">26</text>
<text x="97" y="203.9">25</text>
<text x="187" y="201.1">25</text>
<text x="193.3" y="202.5">DQ13</text>
<text x="193.3" y="199">DQ6</text>
<text x="207" y="199">DQ1</text>
<text x="207" y="202.5">DQ9</text>
<text x="215.5" y="201.1">16</text>
<text x="58.2" y="207.4">19</text>
<text x="97" y="207.4">24</text>
<text x="187" y="208.1">23</text>
<text x="187" y="204.6">24</text>
<text x="193.3" y="209.6">DQ12</text>
<text x="193.3" y="206">DQ5</text>
<text x="205.4" y="209.6">DQ10</text>
<text x="207" y="206">DQ2</text>
<text x="215.5" y="204.6">17</text>
<text x="215.5" y="208.1">18</text>
<text x="58.2" y="211">20</text>
<text x="58.2" y="214.5">21</text>
<text x="97" y="211">23</text>
<text x="97" y="214.5">22</text>
<text x="187" y="215.2">21</text>
<text x="187" y="211.7">22</text>
<text x="193.3" y="213.1">DQ4</text>
<text x="207" y="213.1">DQ3</text>
<text x="215.5" y="211.7">19</text>
<text x="215.5" y="215.2">20</text>
<text x="193.3" y="216.6">Vcc</text>
<text x="205.4" y="216.6">DQ11</text>
</g>
</svg>
